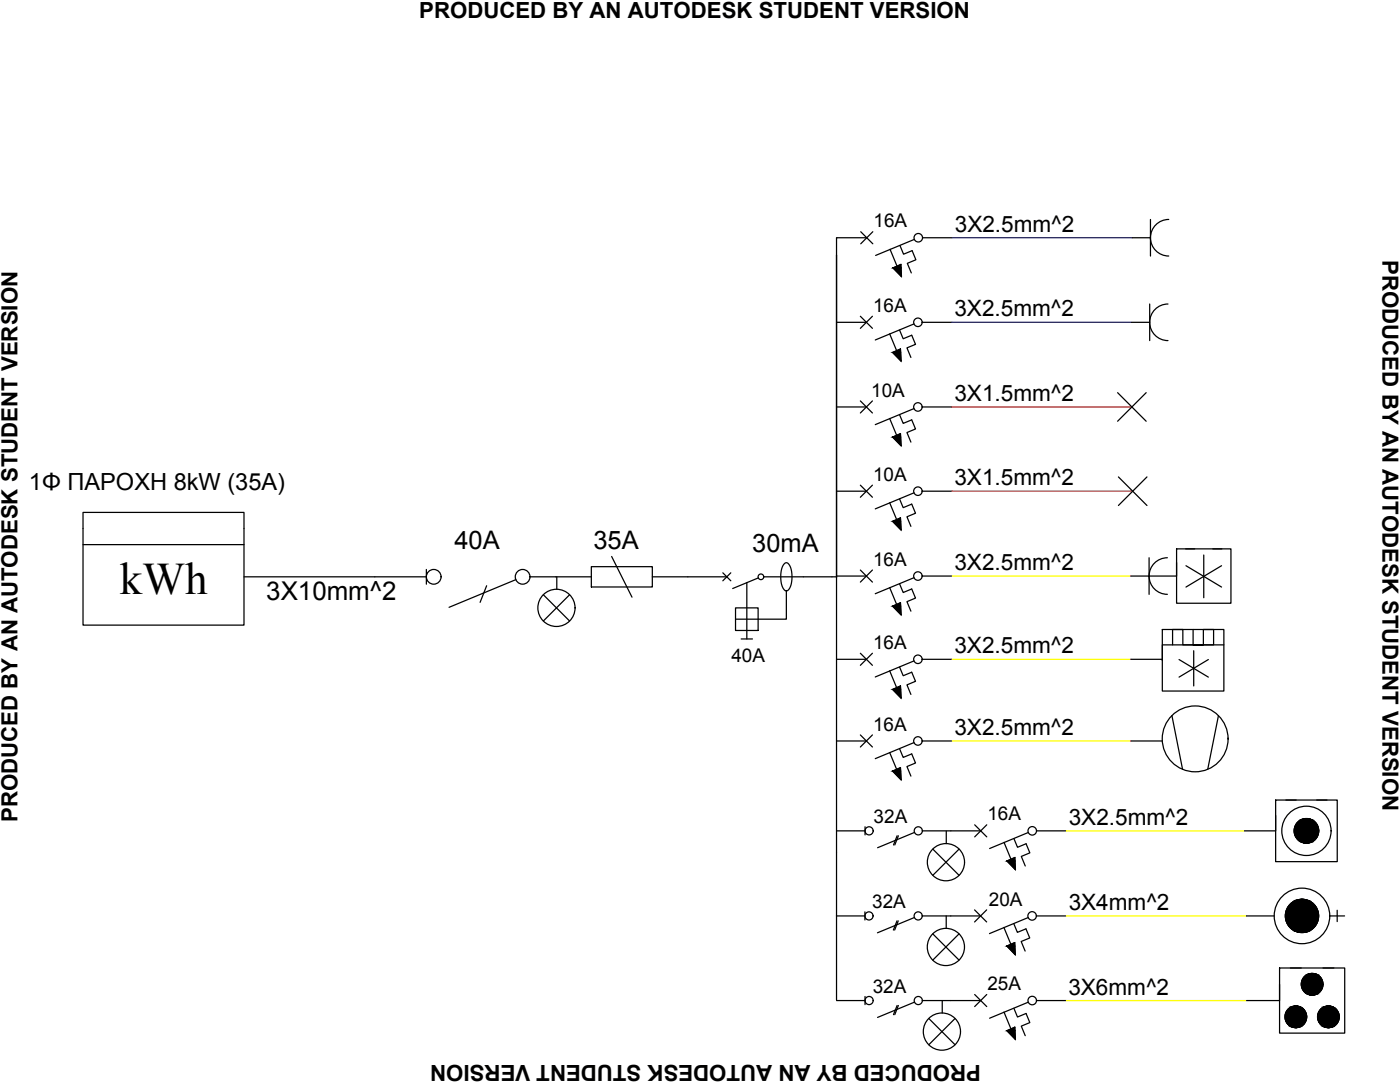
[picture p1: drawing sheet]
<svg xmlns="http://www.w3.org/2000/svg" width="279mm" height="216mm" viewBox="0 0 279 216" stroke-linecap="round" stroke-linejoin="round" font-family="sans-serif">
<g fill="none" stroke="#000" stroke-width=".25">
<path d="M167 47.4h6M171.8 46.2l2.4 2.4M174.2 46.2l-2.4 2.4M177.6 49.7l1.4 3.4M178.2 53.5l1.6-.7 .1 2.4zM179.6 49l.7 1.7 1.7-.7 .8 1.8-1.7 .7 .8 2M182.5 47.8l-7.7 3.2M184.1 47.4h6M226 47.4h3.6v3.7M229.6 43.8v3.6M233.2 43.8a3.6 3.6 0 0 0-3.6 3.6 3.6 3.6 0 0 0 3.6 3.7M166.9 64.3h6"/>
<path d="M171.7 63.1l2.4 2.4M171.7 80l2.4 2.4M174.1 63.1l-2.4 2.4M174.1 80l-2.4 2.4M177.6 66.6l1.3 3.4M178.1 70.3l1.6-.7 .1 2.5zM179.5 65.9l.8 1.7 1.7-.7 .7 1.8-1.7 .7 .8 1.9M182.4 64.6l-7.7 3.2M184 64.3h6M223 78.4l5.7 5.7M225.8 64.3h3.6v3.7M228.7 78.4l-5.7 5.7"/>
<path d="M229.4 60.7v3.6M233.1 60.7a3.6 3.6 0 0 0-3.7 3.6 3.6 3.6 0 0 0 3.7 3.7M166.9 81.2h6M166.9 98h6M171.7 96.8l2.4 2.4M174.1 96.8l-2.4 2.4M177.6 83.5l1.3 3.4M178.1 87.2l1.6-.7 .1 2.5zM179.5 82.8l.8 1.7 1.7-.7 .7 1.8-1.7 .7 .8 1.9M179.5 99.6l.8 1.7 1.7-.7 .7 1.8-1.7 .7 .8 1.9M182.4 81.5l-7.7 3.2M182.4 98.3l-7.7 3.2"/>
<path d="M184 81.2h6M184 98h6M223.2 95.2l5.7 5.7M228.9 95.2l-5.7 5.7M16.6 102.2h32.1v22.5h-32.1zM16.6 108.7h32.1M74.8 115.1h10.3M85.1 113.6v3M97.1 116.9l-1.3 3.3M102.9 115.7l-13.3 5.5M105.8 115.1h12.2M108.4 118.7l5.3 5.2"/>
<path d="M113.7 118.7l-5.3 5.2M118 113.1h12.2v4h-12.2zM122.1 111l4 8.2M130.2 115.1h14.9M144.3 114.3l1.5 1.6M145.8 114.3l-1.5 1.6M149 116.2v11.3M151.3 115.3l-5.1 2.1M152.4 115.1h7.9M156.9 117.9a2.65 2.65 0 0 0 1.2-2.6v-.4a2.96 2.96 0 0 0-1.1-2.6 1.9 1.9 0 0 0-1.2 2.1 4.4 4.4 0 0 0 .9 3.5h.2v5.6h-10.1M166.9 114.9h6M171.7 113.7l2.4 2.5"/>
<path d="M174.1 113.7l-2.4 2.5M177.6 100.3l1.3 3.4M177.6 117.2l1.3 3.4M178.1 104l1.6-.7 .1 2.5zM179.5 116.5l.8 1.7 1.7-.7 .7 1.8-1.7 .8 .8 1.9M182.4 115.3l-7.7 3.2M184 114.9h6M225.7 114.9h3.6v3.7M229.3 111.3v3.6h5.5v-2.7M233 111.3a3.6 3.6 0 0 0-3.7 3.6 3.6 3.6 0 0 0 3.7 3.7M234.8 109.5h10.9v10.9h-10.9zM236.6 109.5h1.8"/>
<path d="M236.7 112.9l7.1 4.2M240.2 110.7v8.6M242 109.5h1.9M243.8 112.9l-7.1 4.2M146.8 121.3h4.5v4.5h-4.5zM147.9 127.5h2.3M166.9 131.6h6M171.7 130.3l2.4 2.5M174.1 130.3l-2.4 2.5M177.6 133.9l1.3 3.3M178.1 121l1.6-.7 .1 2.4zM178.1 137.6l1.6-.7 .1 2.4z"/>
<path d="M179.5 133.1l.8 1.7 1.7-.7 .7 1.8-1.7 .8 .8 1.9M182.4 131.9l-7.7 3.2M184 131.6h6M225.7 131.6h6.3M232 125.6h12.2v12.3h-12.2zM232 131.7h.1M235.3 131.6l5.9 3.5M238.1 125.6v3.1h2.1v-3.1h2v3.1h-6.1v-3.1h-2.1v3.1M238.2 129.8v7.1M241.2 131.6l-5.9 3.5M244.2 128.7h-12.2v3M166.9 147.9h6"/>
<path d="M171.7 146.6l2.4 2.5M174.1 146.6l-2.4 2.5M177.6 150.2l1.3 3.3M178.1 153.9l1.6-.7 .1 2.4zM179.5 149.4l.8 1.7 1.7-.7 .7 1.9-1.7 .7 .8 1.9M182.4 148.2l-7.7 3.2M184 147.9h6M225.7 147.9h6.3M233.9 142.8l2.1 10.7M243.2 142.8l-2.2 10.7M245.1 147.4h.1M254.6 159.6h12.3v12.3h-12.3z"/>
<path d="M256.6 159.6h2.1M262.8 159.6h2M167 165.8h5.6M172.6 165v1.6M179 166.8l-.7 1.8M179.3 166.8l-.7 1.8M182.5 166.1l-7.4 3.1M184.1 165.8h11.6M186.2 169.4l5.2 5.3M191.4 169.4l-5.2 5.3M194.5 164.6l2.4 2.4M196.9 164.6l-2.4 2.4"/>
<path d="M200.4 168.1l1.4 3.3M201 171.8l1.5-.7 .2 2.4zM202.4 167.3l.7 1.8 1.7-.7 .7 1.8-1.7 .7 .8 1.9M205.2 166.1l-7.7 3.2M206.9 165.8h5.9M254.6 162.7v3.1h-6.2M166.9 182.8h5.7M166.9 199.6h5.7M172.6 181.9v1.7M172.6 198.8v1.7M179 183.7l-.7 1.9M179.3 183.7l-.8 1.9"/>
<path d="M182.5 183.1l-7.4 3M182.5 200l-7.4 3M184.1 182.8h11.6M184.1 199.6h11.6M186.2 186.3l5.2 5.3M191.4 186.3l-5.2 5.3M194.5 181.6l2.4 2.4M194.5 198.4l2.4 2.5M196.9 181.6l-2.4 2.4M196.9 198.4l-2.4 2.5M200.3 185.1l1.4 3.3M200.9 188.8l1.6-.7 .1 2.4z"/>
<path d="M202.3 184.3l.7 1.7 1.8-.7 .7 1.9-1.7 .7 .8 1.9M205.2 183.1l-7.7 3.2M205.2 200l-7.7 3.2M206.8 182.8h6M206.9 199.6h5.9M248.7 182.8h5.6M255.4 193.2h13v12.9h-13zM255.4 196.4v3.2h-6.6M257.5 193.2h2.2M264 193.2h2.2M265.4 182.8h2.9M266.9 181.6v2.3"/>
<path d="M179 200.6l-.7 1.9M179.3 200.6l-.7 1.9M185.4 203.2l5.2 5.3M190.6 203.2l-5.2 5.3M200.4 201.9l1.4 3.4M200.9 205.7l1.6-.7 .1 2.4zM202.3 201.2l.8 1.7 1.7-.7 .7 1.8-1.7 .8 .8 1.9"/>
<circle cx="183.3" cy="47.4" r=".85"/>
<circle cx="183.2" cy="64.3" r=".85"/>
<circle cx="183.2" cy="81.2" r=".85"/>
<circle cx="183.2" cy="98" r=".85"/>
<circle cx="86.6" cy="115.1" r="1.47"/>
<circle cx="104.3" cy="115.1" r="1.47"/>
<circle cx="151.9" cy="115.1" r=".56"/>
<circle cx="183.2" cy="114.9" r=".85"/>
<circle cx="111.1" cy="121.3" r="3.7"/>
<circle cx="183.2" cy="131.6" r=".85"/>
<circle cx="183.2" cy="147.9" r=".85"/>
<circle cx="238.5" cy="147.4" r="6.6"/>
<circle cx="173.4" cy="165.8" r=".81"/>
<circle cx="183.3" cy="165.8" r=".81"/>
<circle cx="188.8" cy="172" r="3.7"/>
<circle cx="206" cy="165.8" r=".85"/>
<circle cx="260.7" cy="165.8" r="4.9"/>
<circle cx="260.7" cy="165.8" r="2.46"/>
<circle cx="173.4" cy="182.8" r=".81"/>
<circle cx="173.4" cy="199.6" r=".81"/>
<circle cx="183.2" cy="182.8" r=".81"/>
<circle cx="183.3" cy="199.6" r=".81"/>
<circle cx="188.8" cy="189" r="3.7"/>
<circle cx="206" cy="182.8" r=".85"/>
<circle cx="206" cy="199.6" r=".85"/>
<circle cx="259.8" cy="182.8" r="5.5"/>
<circle cx="259.8" cy="182.8" r="3.3"/>
<circle cx="261.9" cy="196.4" r="2.17"/>
<circle cx="188" cy="205.8" r="3.7"/>
<circle cx="258.6" cy="202.9" r="2.17"/>
<circle cx="265.1" cy="202.9" r="2.17"/>
</g>
<!-- layer: 0 -->
<path d="M167 47.4l-.1 3.5M48.7 115.1h26.1M111.1 115.1v2.5M160.3 115.1h6.6M166.9 115.2v-64.3v148.6M188.8 165.8v2.5M188 199.6v2.5M188.8 182.8v2.4" fill="none" stroke="#000" stroke-width=".25"/>
<g fill="#000" stroke="#000" stroke-width=".2">
<path d="M259.6 179.4h.5zM260.3 168.2h.9zM260.5 163.3h.5zM259.3 186h1.1zM261.4 198.5h.9zM261.7 194.2h.4zM258.4 205.1h.4zM258.4 200.7h.4zM264.7 205h.8zM264.9 200.7h.4z"/>
<path d="M178.2 53.5l1.6-.7v.7zM178.2 53.5l1.7 1.7-.1-1.7z"/>
<path d="M178.1 70.3l1.6-.7v.7zM178.1 70.3l1.7 1.8-.1-1.8z"/>
<path d="M178.1 87.2l1.6-.7v.7zM178.1 87.2l1.7 1.8-.1-1.8z"/>
<path d="M178.1 104l1.6-.7v.7zM178.1 104l1.7 1.8-.1-1.8z"/>
<path d="M178.1 121l1.6-.7v.7zM178.1 121l1.7 1.7-.1-1.7z"/>
<path d="M178.1 137.6l1.6-.7v.7zM178.1 137.6l1.7 1.7-.1-1.7z"/>
<path d="M178.1 153.9l1.6-.7v.7zM178.1 153.9l1.7 1.7-.1-1.7z"/>
<path d="M201 171.8l1.5-.7 .1 .7zM201 171.8l1.7 1.7-.1-1.7z"/>
<path d="M259.6 179.4l.8 .1zM259.3 179.5h1.1z"/>
<path d="M260.3 168.2h.7zM260.5 168.2h.5z"/>
<path d="M259.3 179.5h1.3zM259.1 179.5h1.5z"/>
<path d="M259.1 179.5l1.8 .1zM258.8 179.6h2.1z"/>
<path d="M258.8 179.6l2.3 .1zM258.6 179.7h2.5z"/>
<path d="M260.5 163.3l.7 .1zM260.3 163.4h.9z"/>
<path d="M258.6 179.7l2.8 .1-.3-.1zM258.3 179.8l.3-.1 2.8 .1z"/>
<path d="M260.3 163.4h1.1zM260.1 163.4h1.3z"/>
<path d="M258.3 179.8l3.3 .1-.2-.1zM258.1 179.9l.2-.1 3.3 .1z"/>
<path d="M260.1 163.4l1.5 .1zM259.8 163.5h1.8z"/>
<path d="M260.1 168.1h1.3zM260.1 168.1l1.1 .1z"/>
<path d="M258.1 179.9l3.7 .2-.2-.2zM257.9 180.1l.2-.2 3.7 .2z"/>
<path d="M259.8 163.5l2 .1zM259.6 163.6h2.2z"/>
<path d="M259.8 168.1h1.8zM259.8 168.1h1.6z"/>
<path d="M259.6 163.6l2.4 .1-.2-.1zM259.4 163.7l.2-.1 2.4 .1z"/>
<path d="M259.6 168h2.2zM259.6 168l2 .1z"/>
<path d="M259.4 163.7l2.8 .1-.2-.1zM259.2 163.8l.2-.1 2.8 .1z"/>
<path d="M259.4 167.9l2.4 .1 .2-.1zM259.4 167.9l2.4 .1h-2.2z"/>
<path d="M259.2 163.8l3.2 .2-.2-.2zM259.1 164l.1-.2 3.2 .2z"/>
<path d="M259.2 167.7l2.8 .2 .2-.2zM259.2 167.7l2.8 .2h-2.6z"/>
<path d="M259.1 164l3.4 .1-.1-.1zM259.1 164l3.4 .1h-3.6z"/>
<path d="M259.1 167.6l3.1 .1 .2-.1zM259.1 167.6l3.1 .1h-3z"/>
<path d="M258.9 164.1l3.8 .2-.2-.2zM258.9 164.1l3.8 .2h-3.9z"/>
<path d="M258.9 167.4l3.5 .2 .1-.2zM258.9 167.4l3.5 .2h-3.3z"/>
<path d="M258.8 164.3l4 .2-.1-.2zM258.8 164.3l4 .2h-4.2z"/>
<path d="M258.8 167.3l3.7 .1 .2-.1zM258.8 167.3l3.7 .1h-3.6z"/>
<path d="M258.6 164.5l4.3 .2-.1-.2zM258.6 164.5l4.3 .2h-4.4z"/>
<path d="M258.6 167.1l4.1 .2 .1-.2zM258.6 167.1l4.1 .2h-3.9z"/>
<path d="M258.5 164.7l4.5 .2-.1-.2zM258.5 164.7l4.5 .2h-4.6z"/>
<path d="M258.5 166.9l4.3 .2 .1-.2zM258.5 166.9l4.3 .2h-4.2z"/>
<path d="M258.4 164.9l4.7 .2-.1-.2zM258.4 164.9l4.7 .2h-4.7z"/>
<path d="M258.4 166.7l4.5 .2 .1-.2zM258.4 166.7l4.5 .2h-4.4z"/>
<path d="M258.4 165.1l4.7 .2v-.2zM258.4 165.1l4.7 .2h-4.8z"/>
<path d="M258.4 166.5l4.6 .2 .1-.2zM258.4 166.5l4.6 .2h-4.6z"/>
<path d="M258.3 165.3l4.9 .3-.1-.3zM258.3 165.3l4.9 .3h-4.9z"/>
<path d="M258.3 166.2l4.8 .3v-.3zM258.3 166.2l4.8 .3h-4.7z"/>
<path d="M258.3 165.6l4.9 .2v-.2zM258.3 165.6l4.9 .2h-4.9z"/>
<path d="M258.3 166l4.8 .2 .1-.2zM258.3 166l4.8 .2h-4.8z"/>
<path d="M258.3 165.8l4.9 .2v-.2zM258.3 165.8l4.9 .2h-4.9z"/>
<path d="M200.9 188.8l1.6-.7v.7zM200.9 188.8l1.7 1.7-.1-1.7z"/>
<path d="M259.3 186l.8 .1zM259.6 186.1h.5z"/>
<path d="M259.1 186h1.5zM259.1 186h1.3z"/>
<path d="M258.8 185.9h2.1zM258.8 185.9l1.8 .1z"/>
<path d="M258.6 185.8h2.5zM258.6 185.8l2.3 .1z"/>
<path d="M258.3 185.7l2.8 .1 .3-.1zM258.3 185.7l2.8 .1z"/>
<path d="M261.4 198.5l.7 .1zM261.7 198.6h.4z"/>
<path d="M258.1 185.6l3.3 .1 .2-.1zM258.1 185.6l3.3 .1h-3.1z"/>
<path d="M257.9 180.1l4.1 .1-.2-.1zM257.7 180.2l.2-.1 4.1 .1z"/>
<path d="M257.9 185.5l3.7 .1 .2-.1zM257.9 185.5l3.7 .1h-3.5z"/>
<path d="M257.7 180.2l4.5 .2-.2-.2zM257.5 180.4l.2-.2 4.5 .2z"/>
<path d="M257.7 185.3l4.1 .2 .2-.2zM257.7 185.3l4.1 .2h-3.9z"/>
<path d="M261.7 194.2l.6 .1zM261.4 194.3h.9z"/>
<path d="M257.5 180.4l4.9 .2-.2-.2zM257.5 180.4l4.9 .2h-5.1z"/>
<path d="M257.5 185.1l4.5 .2 .2-.2zM257.5 185.1l4.5 .2h-4.3z"/>
<path d="M261.4 194.3h1.1zM261.2 194.3h1.3z"/>
<path d="M257.3 180.6l5.2 .2-.1-.2zM257.3 180.6l5.2 .2h-5.4z"/>
<path d="M257.3 184.9l4.9 .2 .2-.2zM257.3 184.9l4.9 .2h-4.7z"/>
<path d="M261.2 194.3l1.5 .1zM261 194.4h1.7z"/>
<path d="M261.2 198.5h1.3zM261.2 198.5h1.1z"/>
<path d="M257.1 180.8l5.6 .2-.2-.2zM257.1 180.8l5.6 .2h-5.7z"/>
<path d="M257.1 184.7l5.3 .2 .1-.2zM257.1 184.7l5.3 .2h-5.1z"/>
<path d="M257 181l5.8 .3-.1-.3zM257 181l5.8 .3h-5.9z"/>
<path d="M257 184.5l5.5 .2 .2-.2zM257 184.5l5.5 .2h-5.4z"/>
<path d="M261 194.4l1.9 .1zM260.8 194.5h2.1z"/>
<path d="M261 198.4h1.7zM261 198.4l1.5 .1z"/>
<path d="M256.9 181.3l6 .2-.1-.2zM256.9 181.3l6 .2h-6.1z"/>
<path d="M256.9 184.3l5.8 .2 .1-.2zM256.9 184.3l5.8 .2h-5.7z"/>
<path d="M260.8 194.5l2.3 .1zM260.7 194.6l.1-.1 2.3 .1z"/>
<path d="M260.8 198.3h2.1zM260.8 198.3l1.9 .1z"/>
<path d="M256.8 181.5l6.2 .2-.1-.2zM256.8 181.5l6.2 .2h-6.3z"/>
<path d="M256.8 184l6 .3 .1-.3zM256.8 184l6 .3h-5.9z"/>
<path d="M256.7 181.7l6.4 .3-.1-.3zM256.7 181.7l6.4 .3h-6.5z"/>
<path d="M256.7 183.8l6.2 .2 .1-.2zM256.7 183.8l6.2 .2h-6.1z"/>
<path d="M260.7 194.6l2.5 .1-.1-.1zM260.5 194.7l.2-.1 2.5 .1z"/>
<path d="M260.7 198.2l2.2 .1 .2-.1zM260.7 198.2l2.2 .1h-2.1z"/>
<path d="M256.6 182l6.5 .2v-.2zM256.6 182l6.5 .2h-6.5z"/>
<path d="M256.6 183.5l6.4 .3 .1-.3zM256.6 183.5l6.4 .3h-6.3z"/>
<path d="M256.6 182.2l6.6 .3-.1-.3zM256.6 182.2l6.6 .3h-6.7z"/>
<path d="M256.6 183.3l6.5 .2v-.2zM256.6 183.3l6.5 .2h-6.5z"/>
<path d="M256.5 182.5l6.7 .3v-.3zM256.5 182.5l6.7 .3h-6.7z"/>
<path d="M256.5 183l6.6 .3 .1-.3zM256.5 183l6.6 .3h-6.5z"/>
<path d="M256.5 182.8l6.7 .2v-.2zM256.5 182.8l6.7 .2h-6.7z"/>
<path d="M260.5 194.7l2.9 .2-.2-.2zM260.3 194.9l.2-.2 2.9 .2z"/>
<path d="M260.5 198.1l2.6 .1 .1-.1zM260.5 198.1l2.6 .1h-2.4z"/>
<path d="M260.3 194.9l3.2 .1-.1-.1zM260.3 194.9l3.2 .1h-3.3z"/>
<path d="M260.3 197.9l2.9 .2 .2-.2zM260.3 197.9l2.9 .2h-2.7z"/>
<path d="M260.2 195l3.5 .2-.2-.2zM260.2 195l3.5 .2h-3.6z"/>
<path d="M260.2 197.8l3.2 .1 .1-.1zM260.2 197.8l3.2 .1h-3.1z"/>
<path d="M260.1 195.2l3.7 .2-.1-.2zM260.1 195.2l3.7 .2h-3.8z"/>
<path d="M260.1 197.6l3.4 .2 .2-.2zM260.1 197.6l3.4 .2h-3.3z"/>
<path d="M260 195.4l3.9 .2-.1-.2zM260 195.4l3.9 .2h-4z"/>
<path d="M260 197.4l3.7 .2 .1-.2zM260 197.4l3.7 .2h-3.6z"/>
<path d="M259.9 195.6l4 .2v-.2zM259.9 195.6l4 .2h-4.1z"/>
<path d="M259.9 197.2l3.9 .2 .1-.2zM259.9 197.2l3.9 .2h-3.8z"/>
<path d="M259.8 195.8l4.2 .2-.1-.2zM259.8 195.8l4.2 .2h-4.3z"/>
<path d="M259.8 197l4.1 .2v-.2zM259.8 197l4.1 .2h-4z"/>
<path d="M259.7 196l4.3 .2v-.2zM259.7 196l4.3 .2h-4.3z"/>
<path d="M259.7 196.8l4.2 .2 .1-.2zM259.7 196.8l4.2 .2h-4.1z"/>
<path d="M259.7 196.2l4.3 .2v-.2zM259.7 196.2l4.3 .2h-4.3z"/>
<path d="M259.7 196.6l4.3 .2v-.2zM259.7 196.6l4.3 .2h-4.3z"/>
<path d="M259.7 196.4l4.3 .2v-.2zM259.7 196.4l4.3 .2h-4.3z"/>
<path d="M200.9 205.7l1.6-.7 .1 .7zM200.9 205.7l1.7 1.7v-1.7z"/>
<path d="M258.4 200.7l.6 .1zM258.2 200.8h.8z"/>
<path d="M258.2 200.8h1zM258 200.8h1.2z"/>
<path d="M258.2 205h.8zM258.2 205l.6 .1z"/>
<path d="M258 200.8l1.4 .1zM257.8 200.9h1.6z"/>
<path d="M258 205h1.2zM258 205h1z"/>
<path d="M257.8 200.9l1.8 .1zM257.6 201h2z"/>
<path d="M257.8 204.9h1.6zM257.8 204.9l1.4 .1z"/>
<path d="M257.6 201l2.2 .1-.2-.1zM257.4 201.1l.2-.1 2.2 .1z"/>
<path d="M257.6 204.8h2zM257.6 204.8l1.8 .1z"/>
<path d="M257.4 201.1l2.6 .1-.2-.1zM257.2 201.2l.2-.1 2.6 .1z"/>
<path d="M257.4 204.7l2.2 .1 .2-.1zM257.4 204.7l2.2 .1z"/>
<path d="M257.2 201.2l2.9 .2-.1-.2zM257.1 201.4l.1-.2 2.9 .2z"/>
<path d="M257.2 204.6l2.6 .1 .2-.1zM257.2 204.6l2.6 .1h-2.4z"/>
<path d="M257.1 201.4l3.2 .1-.2-.1zM257.1 201.4l3.2 .1h-3.4z"/>
<path d="M257.1 204.4l2.9 .2 .1-.2zM257.1 204.4l2.9 .2h-2.8z"/>
<path d="M256.9 201.5l3.5 .2-.1-.2zM256.9 201.5l3.5 .2h-3.6z"/>
<path d="M256.9 204.3l3.2 .1 .2-.1zM256.9 204.3l3.2 .1h-3z"/>
<path d="M256.8 201.7l3.7 .2-.1-.2zM256.8 201.7l3.7 .2h-3.8z"/>
<path d="M256.8 204.1l3.5 .2 .1-.2zM256.8 204.1l3.5 .2h-3.4z"/>
<path d="M256.7 201.9l3.9 .2-.1-.2zM256.7 201.9l3.9 .2h-4z"/>
<path d="M256.7 203.9l3.7 .2 .1-.2zM256.7 203.9l3.7 .2h-3.6z"/>
<path d="M256.6 202.1l4.1 .2-.1-.2zM256.6 202.1l4.1 .2h-4.2z"/>
<path d="M256.6 203.7l3.9 .2 .1-.2zM256.6 203.7l3.9 .2h-3.8z"/>
<path d="M256.5 202.3l4.2 .2v-.2zM256.5 202.3l4.2 .2h-4.2z"/>
<path d="M256.5 203.5l4.1 .2 .1-.2zM256.5 203.5l4.1 .2h-4z"/>
<path d="M256.5 202.5l4.3 .2-.1-.2zM256.5 202.5l4.3 .2h-4.3z"/>
<path d="M256.5 203.3l4.2 .2v-.2zM256.5 203.3l4.2 .2h-4.2z"/>
<path d="M256.5 202.7l4.3 .2v-.2zM256.5 202.7l4.3 .2h-4.3z"/>
<path d="M256.5 203.1l4.2 .2 .1-.2zM256.5 203.1l4.2 .2h-4.2z"/>
<path d="M256.5 202.9l4.3 .2v-.2zM256.5 202.9l4.3 .2h-4.3z"/>
<path d="M264.7 205l.6 .1zM264.9 205.1h.4z"/>
<path d="M264.9 200.7l.6 .1zM264.7 200.8h.8z"/>
<path d="M264.7 200.8h1zM264.5 200.8h1.2z"/>
<path d="M264.5 200.8l1.4 .1zM264.3 200.9h1.6z"/>
<path d="M264.5 205h1.2zM264.5 205h1z"/>
<path d="M264.3 200.9l1.8 .1zM264.1 201h2z"/>
<path d="M264.3 204.9h1.6zM264.3 204.9l1.4 .1z"/>
<path d="M264.1 201l2.2 .1-.2-.1zM263.9 201.1l.2-.1 2.2 .1z"/>
<path d="M264.1 204.8h2zM264.1 204.8l1.8 .1z"/>
<path d="M263.9 201.1l2.6 .1-.2-.1zM263.7 201.2l.2-.1 2.6 .1z"/>
<path d="M263.9 204.7l2.2 .1 .2-.1zM263.9 204.7l2.2 .1z"/>
<path d="M263.7 201.2l2.9 .2-.1-.2zM263.6 201.4l.1-.2 2.9 .2z"/>
<path d="M263.7 204.6l2.6 .1 .2-.1zM263.7 204.6l2.6 .1h-2.4z"/>
<path d="M263.6 201.4l3.2 .1-.2-.1zM263.6 201.4l3.2 .1h-3.4z"/>
<path d="M263.6 204.4l2.9 .2 .1-.2zM263.6 204.4l2.9 .2h-2.8z"/>
<path d="M263.4 201.5l3.5 .2-.1-.2zM263.4 201.5l3.5 .2h-3.6z"/>
<path d="M263.4 204.3l3.2 .1 .2-.1zM263.4 204.3l3.2 .1h-3z"/>
<path d="M263.3 201.7l3.7 .2-.1-.2zM263.3 201.7l3.7 .2h-3.8z"/>
<path d="M263.3 204.1l3.5 .2 .1-.2zM263.3 204.1l3.5 .2h-3.4z"/>
<path d="M263.2 201.9l3.9 .2-.1-.2zM263.2 201.9l3.9 .2h-4z"/>
<path d="M263.2 203.9l3.7 .2 .1-.2zM263.2 203.9l3.7 .2h-3.6z"/>
<path d="M263.1 202.1l4.1 .2-.1-.2zM263.1 202.1l4.1 .2h-4.2z"/>
<path d="M263.1 203.7l3.9 .2 .1-.2zM263.1 203.7l3.9 .2h-3.8z"/>
<path d="M263 202.3l4.2 .2v-.2zM263 202.3l4.2 .2h-4.2z"/>
<path d="M263 203.5l4.1 .2 .1-.2zM263 203.5l4.1 .2h-4z"/>
<path d="M263 202.5l4.3 .2-.1-.2zM263 202.5l4.3 .2h-4.3z"/>
<path d="M263 203.3l4.2 .2v-.2zM263 203.3l4.2 .2h-4.2z"/>
<path d="M263 202.7l4.3 .2v-.2zM263 202.7l4.3 .2h-4.4z"/>
<path d="M263 203.1l4.2 .2 .1-.2zM263 203.1l4.2 .2h-4.2z"/>
<path d="M262.9 202.9l4.4 .2v-.2zM262.9 202.9l4.4 .2h-4.3z"/>
</g>
<!-- layer: 0 -->
<path d="M190.1 47.4h35.9M190 64.3h35.8" fill="none" stroke="#00f" stroke-width=".25"/>
<path d="M190 81.2h35.9M190 98h36.1" fill="none" stroke="#f00" stroke-width=".25"/>
<path d="M190 114.9h35.7M190 131.6h35.7M190 147.9h35.7M212.8 165.8h35.6M212.8 182.8h35.9M212.8 199.6h36" fill="none" stroke="#ff0" stroke-width=".25"/>
<text font-size="9" x="23.9" y="118.5">kWh</text>
<text font-size="5.2" x="53.1" y="119.8">3X10mm^2</text>
<g font-size="5.1">
<text x="90.7" y="109.6">40A</text>
<text x="118.4" y="109.6">35A</text>
<text x="150.1" y="110.2">30mA</text>
</g>
<text font-size="4.7" x="5.8" y="97.7">1Φ ΠΑΡΟΧΗ 8kW (35Α)</text>
<g font-size="4.5">
<text x="190.6" y="46.3">3X2.5mm^2</text>
<text x="190.5" y="63.1">3X2.5mm^2</text>
<text x="190.5" y="80">3X1.5mm^2</text>
<text x="190.5" y="96.8">3X1.5mm^2</text>
<text x="190.5" y="113.8">3X2.5mm^2</text>
<text x="190.5" y="130.4">3X2.5mm^2</text>
<text x="190.5" y="146.7">3X2.5mm^2</text>
<text x="213.3" y="164.6">3X2.5mm^2</text>
<text x="213.3" y="181.6">3X4mm^2</text>
<text x="213.2" y="198.5">3X6mm^2</text>
</g>
<g font-size="4.4">
<text x="83.7" y="3.5">PRODUCED BY AN AUTODESK STUDENT VERSION</text>
<text x="275.9" y="51.9" transform="rotate(90 275.9 51.9)">PRODUCED BY AN AUTODESK STUDENT VERSION</text>
<text x="3.5" y="164" transform="rotate(-90 3.5 164)">PRODUCED BY AN AUTODESK STUDENT VERSION</text>
<text x="195.8" y="212.4" transform="rotate(180 195.8 212.4)">PRODUCED BY AN AUTODESK STUDENT VERSION</text>
</g>
<g font-size="3.8">
<text x="174.3" y="45.4">16A</text>
<text x="174.2" y="62.2">16A</text>
<text x="173.9" y="79.1">10A</text>
<text x="174.2" y="95.9">10A</text>
<text x="174.2" y="112.9">16A</text>
<text x="174.2" y="129.5">16A</text>
<text x="146" y="132.1">40A</text>
<text x="174.2" y="145.8">16A</text>
<text x="174.4" y="164.3">32A</text>
<text x="197.1" y="163.7">16A</text>
<text x="174.1" y="181.3">32A</text>
<text x="197.3" y="180.7">20A</text>
<text x="197.1" y="197.6">25A</text>
<text x="174.2" y="198.2">32A</text>
</g>
</svg>
